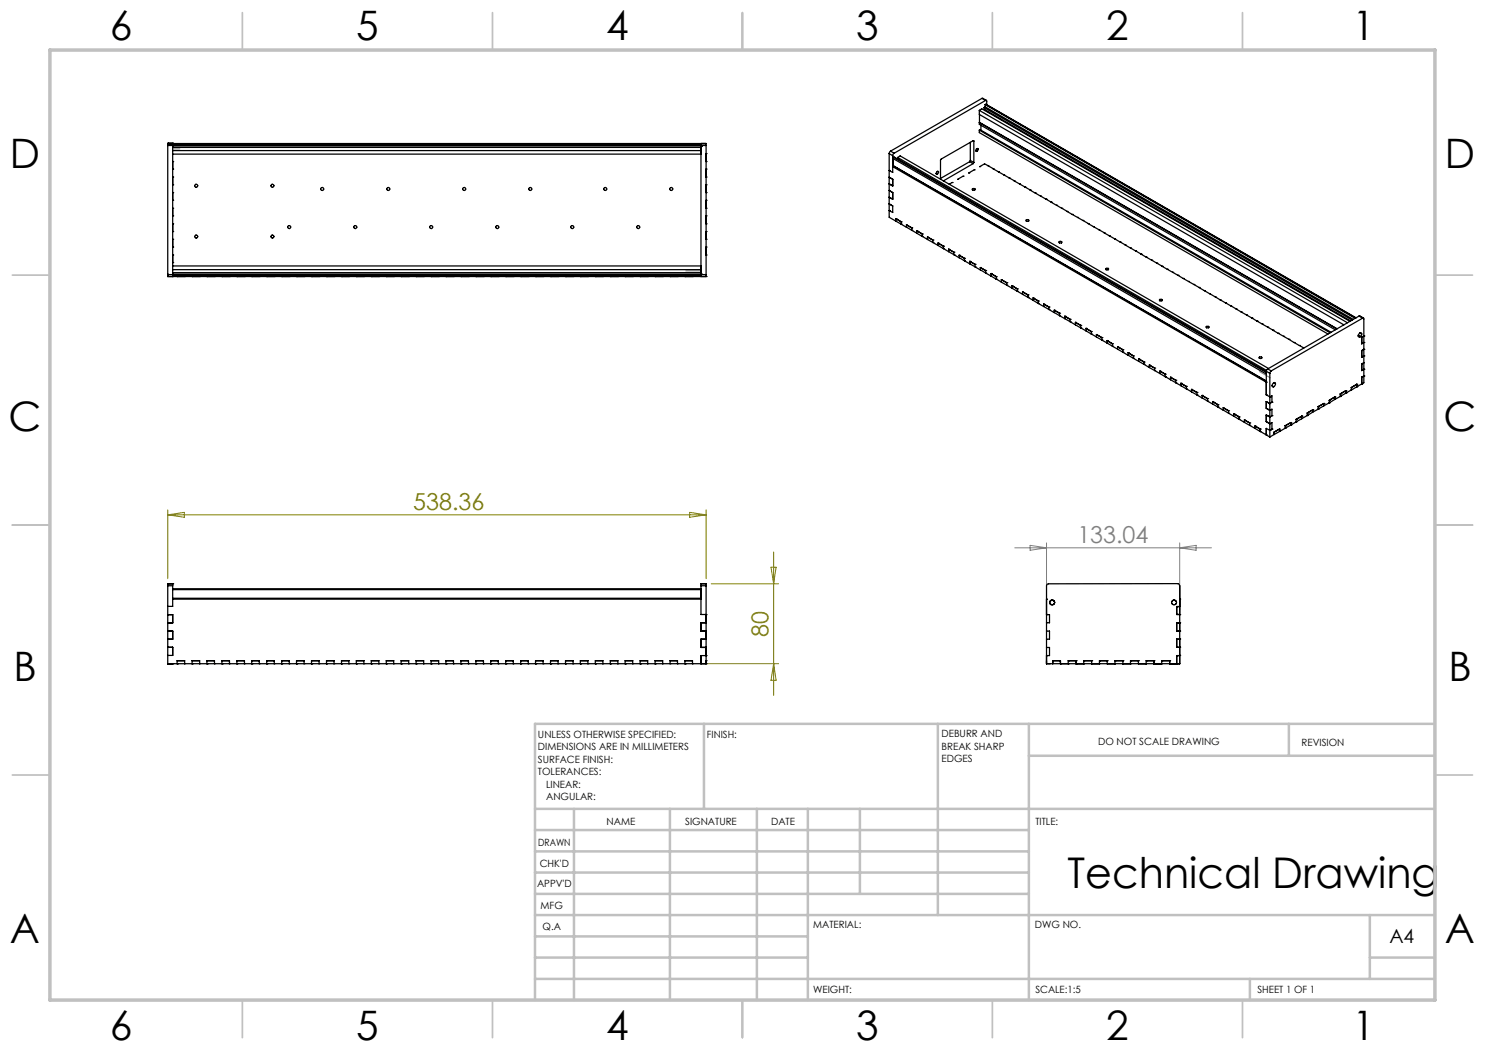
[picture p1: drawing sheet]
<svg xmlns="http://www.w3.org/2000/svg" width="297mm" height="210mm" viewBox="0 0 297 210" stroke-linecap="round" stroke-linejoin="round" font-family="sans-serif">
<g fill="none" stroke="#c0c0c0" stroke-width=".35">
<path d="M48.5 2.5v7.5M98.5 2.5v7.5M148.5 2.5v7.5M198.5 2.5v7.5M248.5 2.5v7.5M2.5 55h7.5M287 55h7.5M2.5 105h7.5M287 105h7.5M2.5 155h7.5M287 155h7.5M48.5 200v7.5"/>
<path d="M98.5 200v7.5M148.5 200v7.5M198.5 200v7.5M248.5 200v7.5"/>
</g>
<g fill="none" stroke="#c0c0c0" stroke-width=".5">
<path d="M140.8 144.8v17M187.6 144.8v38.2M205.8 144.8v55.2M205.8 151.2h81.2M257.8 144.8v6.4M287 144.8h-180v55.2M107 161.8h180M107 178.8h98.8M107 174.5h98.8M107 170.3h98.8M107 166h98.8M114.8 161.8v38.2"/>
<path d="M134 161.8v38.2M151.4 161.8v38.2M161.6 161.8v38.2M172 161.8v17M107 195.8h180M107 191.5h54.6M107 187.3h54.6M107 183h180M250 195.8v4.2M274 191.5h13M274 183v12.8"/>
</g>
<path d="M10 10h277v190h-277z" fill="none" stroke="#c0c0c0" stroke-width=".7"/>
<path d="M33.5 102v13.7M33.5 103h107.7M33.5 103l3.4-.5v1zM137.9 102.5l3.3 .5-3.3 .5zM141.2 102v13.7M142.2 116.8h13.5M154.2 113.4h1l-.5 3.4zM154.7 110.4v28.7M141.2 132.7h14.5M154.7 132.7l.5 3.4h-1z" fill="none" stroke="#808000" stroke-width=".2"/>
<path d="M203 109.6h39.3M206 109.1l3.3 .5-3.3 .5zM209.3 108.6v13.3M235.9 108.6v13.3M235.9 109.6l3.3-.5v1z" fill="none" stroke="#808080" stroke-width=".2"/>
<path d="M34.6 29.8h1.4M196.6 22.5l1 .6M140.2 54.2h-3.1M254.1 75.6l-2.2-1.3" fill="none" stroke="#808080" stroke-width=".2" stroke-dasharray="15.2 1.3 1.3 1.3"/>
<g fill="none" stroke="#000" stroke-width=".25">
<path d="M196.4 19.7l.9 .4M196.4 19.7l-18.3 10.5M196.4 19.7l.7 .4M33.5 28.7h107.7v.4M33.5 28.7v.4M33.5 28.7h.1M33.5 29.1v26.2M33.5 29.1h1M34.5 28.7v.4M34.5 28.7h.1M34.5 38.5h.1M34.5 37h.1"/>
<path d="M34.5 35.4h.1M34.5 33.8h.1M34.5 32.3h.1M34.5 29h105.7v26h-105.7M34.5 29.1v25.8M34.5 28.8h105.7M34.5 29.2h105.7M34.5 30.1h105.7M34.5 30.8h105.7M34.5 29.5h105.7M140.2 28.7v.4h1M140.2 29.3h.1"/>
<path d="M141.2 30.7h.1M141.2 32.3h.1M141.2 33.8h.1M141.2 35.4h.1M141.2 37h.1M141.2 38.5h.1M141.2 29.1v25.8M177.8 34.1h.1M177.8 30.7v12.8l1.4 .7M177.8 35.4l.7 .4v1.4l-.7-.4M177.8 38.1l.7 .4v1.4l-.7-.4 .7 .3M177.8 30.7l.7 .4"/>
<path d="M178.1 30.2l-.3 .5M178.1 30.2l.7 .4M178.5 31.1v3.4l-.7-.4M178.6 33.1l-.1 .2 74.8 43.1M178.6 33.1l74.7 43.2M178.6 31.7v1.4M178.6 31.7l74.7 43.1M178.8 31.5l-.2 .2M178.8 31.5l74.5 42.9M178.8 31.5l74.5 43M178.8 30.6l-.3 .5M179.5 31.5l73.8 42.6"/>
<path d="M179.5 31.5l.5-.3 73.7 42.5M179.5 31.5v.3M187.2 34.7l.3 .1M187.5 34.3l.2 .1M187.5 34.3l-.3 .4M187.7 34.4l-.2 .4M190.4 36.5h.1M190.4 36.5l-.6 .4M191.5 35.9h.1M192.6 35.2h.1M192.6 35.2l-1.1 .7M193.7 34.6h.1"/>
<path d="M193.9 32.3l.7 .4M193.9 32.3l-5.8 3.4M194.1 32.1l-.2 .2M194.1 32.1l.7 .4M194.1 28.5v3.6M194.5 37.7l-.1 .2 .1 .1M194.5 38h.4M194.5 37.7h.4M194.5 37.7v.3M194.6 28.1l-6.5 3.8v3.9M194.6 28.1l.2 .1M194.6 32.7l-5.9 3.5"/>
<path d="M194.8 32.5l-.2 .2M194.8 28.2v4.3M194.8 34h.1M194.8 34l-1.1 .6M194.9 37.7v.3M195.2 30.1v.2h.2M195.2 30.1l.2 .2M195.4 29.7h.2v.1M195.4 29.7l-.2 .4M195.4 29.7l.2 .1M195.6 29.8l-.2 .5M195.9 22.1l.5-.3 73.6 42.5"/>
<path d="M195.9 22.1l73.6 42.4M195.9 22.1v.8l72.9 42.1M195.9 24.5v.4l71.2 41.1M195.9 26v.5l69.7 40.3M195.9 24.5l71.5 41.3M195.9 26h.1l70.2 40.5M195.9 26l70.1 40.6M195.9 24.5l71.5 41.2M195.9 22.9v1.6M195.9 24.5h.1M195.9 33.3h.1M196.2 25v1"/>
<path d="M196.8 21.5l73.6 42.5M196.8 21.5v.4l73.3 42.3M197 21.9v.2M197 20.9l74 42.8M197 21.4l73.7 42.5M197 20.9v.5M197 21.4l-.2 .1M197.1 20.1h.2v.8M197.1 20.1l-18.3 10.5M197.1 20.9l74.1 42.7M197.1 20.9h-.1M197.1 20.9l74 42.7"/>
<path d="M197.6 33.1h.1M197.6 33.1l5.2 3.1M197.6 33.1l-.7-.3-1 .5M198.6 33.8h.1M199.7 34.4h.1M200.7 35h.1M201.8 35.6h.1M202.8 36.2h.1M202.8 36.2l3.2 1.8M203.9 36.8h.1M205 37.4h.1M206 38h.1"/>
<path d="M206 38l2.1 1.2M207.1 38.6h.1M208.1 39.2h.1M208.1 39.2l4.2 2.5M209.2 39.8h.1M33.5 55.3h107.7M34.5 55.3h.1M34.5 54.9h-1v.4M34.5 54.9v.4M34.5 52.5h.1M34.5 51h.1M34.5 49.4h.1"/>
<path d="M34.5 47.9h.1M34.5 46.3h.1M34.5 44.8h.1M34.5 43.2h.1M34.5 41.7h.1M34.5 40.1h.1M34.5 55.2h105.7M34.5 54.8h105.7M34.5 54.5h105.7M34.5 53.9h105.7M34.5 53.2h105.7M35.4 55.3h.1"/>
<path d="M36.9 55.3h.1M38.4 55.3h.1M39.9 55.3h.1M41.4 55.3h.1M42.9 55.3h.1M44.4 55.3h.1M45.9 55.3h.1M47.4 55.3h.1M48.9 55.3h.1M50.3 55.3h.1M51.9 55.3h.1M53.3 55.3h.1"/>
<path d="M54.9 55.3h.1M56.3 55.3h.1M57.9 55.3h.1M59.3 55.3h.1M60.8 55.3h.1M62.3 55.3h.1M63.8 55.3h.1M65.3 55.3h.1M66.8 55.3h.1M68.3 55.3h.1M69.8 55.3h.1M71.3 55.3h.1"/>
<path d="M72.8 55.3h.1M74.3 55.3h.1M75.8 55.3h.1M77.3 55.3h.1M78.7 55.3h.1M80.2 55.3h.1M81.7 55.3h.1M83.2 55.3h.1M84.7 55.3h.1M86.2 55.3h.1M87.7 55.3h.1M89.2 55.3h.1"/>
<path d="M90.7 55.3h.1M92.2 55.3h.1M93.7 55.3h.1M95.2 55.3h.1M96.7 55.3h.1M98.1 55.3h.1M99.7 55.3h.1M101.1 55.3h.1M102.7 55.3h.1M104.1 55.3h.1M105.7 55.3h.1M107.1 55.3h.1"/>
<path d="M108.6 55.3h.1M110.1 55.3h.1M111.6 55.3h.1M113.1 55.3h.1M114.6 55.3h.1M116.1 55.3h.1M117.6 55.3h.1M119.1 55.3h.1M120.6 55.3h.1M122.1 55.3h.1M123.6 55.3h.1M125 55.3h.1"/>
<path d="M126.5 55.3h.1M128 55.3h.1M129.5 55.3h.1M131 55.3h.1M132.5 55.3h.1M134 55.3h.1M135.5 55.3h.1M137 55.3h.1M138.5 55.3h.1M140.2 54.7h.1M141.2 54.9h-1v.4M141.2 54.9v.4"/>
<path d="M141.2 55.3h.1M141.2 40.1h.1M141.2 41.7h.1M141.2 43.2h.1M141.2 44.8h.1M141.2 46.3h.1M141.2 47.9h.1M141.2 49.4h.1M141.2 51h.1M177.8 42.1h.1M177.8 40.8l.7 .4v1.3l-.7-.4M179.2 43.7h.1"/>
<path d="M179.2 44.2l1 .6M179.2 43.7l1 .7M179.2 43.7v.5M180.2 44.8l1.1 .7M180.2 44.4v.4M180.2 44.4h.1M180.2 44.8h.1M181.3 45l1.1 .6M181.3 45v.4M181.3 45.4l1.1 .7M181.3 45h.1M182.4 45.6h.1"/>
<path d="M182.4 46.1h.1M182.4 46.1l1 .6M182.4 45.6v.5M183.4 46.2v.5l2.1 1.2M183.4 46.2l1.1 .6M183.4 46.2h.1M183.4 46.2l1 .6M184.5 46.8v.5M184.5 46.8h.1M184.5 47.3h.1M185.5 47.4v.5l1.1 .6M185.5 47.4l1.1 .6"/>
<path d="M185.5 47.4h.1M185.5 47.4l1 .6M186.5 48.5l1.1 .6M186.6 48v.5M186.6 48h.1M186.6 48.5h.1M187.6 48.6v.5l1.1 .6M187.6 48.6l1.1 .6M187.6 48.6h.1M188.7 49.7l1 .6M188.7 49.2h.1M188.7 49.2v.5"/>
<path d="M188.7 49.7h.1M189.7 49.8l1.1 .6M189.7 49.8v.5M189.7 50.3l1.1 .6M189.7 49.8h.1M190.8 50.9h.1M190.8 50.9l1 .7M190.8 50.4v.5M190.8 50.4h.1M191.8 51l1.1 .7M191.8 51v.5M191.8 51.5l1.1 .7"/>
<path d="M191.8 51h.1M192.9 52.2h.1M192.9 52.2l2.1 1.2M192.9 51.7v.5M192.9 51.7h.1M194 52.3h.1M194 52.3l1 .6M194 52.3v.5M195 53.4l2.1 1.2M195 52.9v.5M195 52.9h.1M195 53.4h.1"/>
<path d="M196.1 53.5l1 .6M196.1 53.5v.5M196.1 53.5h.1M197.1 54.6l1.1 .6M197.1 54.1v.5M197.1 54.1h.1M197.1 54.6h.1M198.2 54.7h.1M198.2 54.7l1 .6M198.2 54.7v.5M198.2 55.2l1 .6M199.2 55.8h.1"/>
<path d="M199.2 55.8l1.1 .6M199.2 55.3v.5M199.2 55.3h.1M200.3 55.9h.1M200.3 55.9l1.1 .6M200.3 55.9v.5l1.1 .6M200.3 55.9l1 .6M201.3 57l1.1 .6M201.4 56.5v.5M201.4 56.5h.1M201.4 57h.1M202.4 57.6l2.1 1.3"/>
<path d="M202.4 57.1l1.1 .7M202.4 57.1v.5M202.4 57.1h.1M202.4 57.1l1 .7M203.5 57.8h.1M203.5 58.3h.1M203.5 57.8v.5M204.5 58.4v.5l1.1 .6M204.5 58.4l1.1 .6M204.5 58.4h.1M205.3 44v.2M205.3 44.2h.4"/>
<path d="M205.3 44h.4M205.6 59.5l1.1 .6M205.6 59h.1M205.6 59.5h.1M205.6 59v.5M205.7 44l.1 .1-.1 .1M205.7 44v.2M206.6 59.6l1.1 .6M206.6 59.6v.5l1.1 .6M206.6 59.6h.1M206.7 59.6l1 .6M210.2 40.4h.1"/>
<path d="M211.3 41.1h.1M211.9 48.3h.4M211.9 48.3l-.1 .1 .1 .2M211.9 48.6h.4M211.9 48.3v.3M212.3 48.3v.3M212.3 41.7h.1M212.4 41.7l1 .6M213.4 42.3h.1M213.4 42.3l7.4 4.2M214.5 42.9h.1M215.5 43.5h.1"/>
<path d="M216.6 44.1h.1M217.6 44.7h.1M218.7 45.3h.1M219.7 45.9h.1M220.8 46.5h.1M220.8 46.6l2.1 1.2M221.2 53.7h.5M221.2 53.7l-.1 .1 .1 .1M221.2 53.9h.5M221.2 53.7v.2M221.7 53.7v.2M221.9 47.2h.1"/>
<path d="M222.9 47.8h.1M222.9 47.8l1 .6M224 48.4h.1M224 48.4l5.2 3M225 49h.1M226.1 49.6h.1M227.1 50.2h.1M228.2 50.8h.1M229.2 51.4h.1M229.3 51.4l2.1 1.2M230.3 52h.1M231.4 52.6h.1"/>
<path d="M231.4 52.6l1 .6M232 59.9h.4M232 59.9v.2M232.4 59.9l.1 .1-.1 .1M232.4 59.9v.2M232.4 53.3h.1M232.4 53.3l3.2 1.8M233.5 53.9h.1M234.5 54.5h.1M235.6 55.1h.1M235.6 55.1l1 .6M236.6 55.7h.1"/>
<path d="M236.6 55.7l4.3 2.4M237.7 56.3h.1M238.8 56.9h.1M239.8 57.5h.1M240.9 58.1h.1M240.9 58.1l2.1 1.2M241.9 58.7h.1M243 59.3h.1M243 59.3l1 .7M244 60h.1M244.1 60l1 .6M207.7 60.7l2.1 1.2"/>
<path d="M207.7 60.2v.5M207.7 60.2h.1M207.7 60.7h.1M208.7 60.8l1.1 .6M208.7 60.8v.5M208.7 60.8h.1M209.8 61.9l1.1 .6M209.8 61.4v.5M209.8 61.4h.1M209.8 61.9h.1M210.9 62l1 .6M210.9 62v.5l1 .6"/>
<path d="M210.9 62h.1M211.9 63.1l2.1 1.2M211.9 62.6v.5M211.9 62.6h.1M211.9 63.1h.1M213 63.2l1 .6M213 63.2l1 .7M213 63.2v.5M213 63.2h.1M214 64.3l1.1 .7M214 63.9v.4M214 63.9h.1"/>
<path d="M214 64.3h.1M215.1 64.5h.1M215.1 65l2.1 1.2M215.1 64.5l1 .6M215.1 64.5v.5M216.1 65.1v.5M216.1 65.1h.1M216.1 65.6h.1M217.2 65.7h.1M217.2 65.7l1 .6M217.2 65.7v.5M217.2 66.2l1.1 .6"/>
<path d="M218.2 66.8l1.1 .6M218.3 66.3v.5M218.3 66.3h.1M218.3 66.8h.1M219.3 66.9h.1M219.3 66.9l1.1 .6M219.3 66.9v.5M219.3 67.4l1.1 .6M219.3 66.9l1 .6M220.3 68l1.1 .6M220.4 67.5v.5M220.4 67.5h.1"/>
<path d="M220.4 68h.1M221.4 68.1h.1M221.4 68.1l1.1 .6M221.4 68.1v.5l1.1 .6M222.5 69.2l1.1 .6M222.5 68.7v.5M222.5 68.7h.1M222.5 69.2h.1M223.5 69.3h.1M223.5 69.3l1.1 .6M223.5 69.3v.5l1.1 .6M223.6 69.3l1 .6"/>
<path d="M224.6 69.9v.5M224.6 70.4l1 .7M224.6 69.9h.1M224.6 70.4h.1M225.6 70.5h.1M225.6 70.5l1.1 .7M225.6 70.6l1.1 .6M225.6 70.5v.5l1.1 .7M226.7 71.7l2.1 1.2M226.7 71.2v.5M226.7 71.2h.1M226.7 71.7h.1"/>
<path d="M227.8 71.8h.1M227.8 71.8l1 .6M227.8 71.8v.5M228.8 72.9l1.1 .6M228.8 72.4v.5M228.8 72.4h.1M228.8 72.9h.1M229.9 73l1 .6M229.9 73.5l2.1 1.2M229.9 73v.5M229.9 73h.1M230.9 73.6v.5"/>
<path d="M230.9 73.6h.1M230.9 74.1h.1M232 60.1h.4M232 74.7l2.1 1.2M232 74.2l1 .6M232 74.2l1 .7M232 74.2v.5M232 74.2h.1M233 74.9h.1M233 75.3h.1M233 74.9v.4M234.1 75.5l1 .6"/>
<path d="M234.1 75.5v.4M234.1 75.9l1.1 .6M234.1 75.5h.1M235.1 76.5l1.1 .6M235.2 76.1v.4M235.2 76.1h.1M235.2 76.5h.1M236.2 77.1l2.1 1.3M236.2 76.7l1.1 .6M236.2 76.7v.4M236.2 76.7h.1M236.2 76.7l1 .6"/>
<path d="M237.3 77.3v.5M237.3 77.3h.1M237.3 77.8h.1M238.3 77.9l1.1 .6M238.3 77.9v.5l1.1 .6M238.3 77.9h.1M239.4 79l1.1 .6M239.4 78.5v.5M239.4 78.5h.1M239.4 79h.1M240.4 79.1l1.1 .6M240.4 79.1v.5l1.1 .6"/>
<path d="M240.4 79.1h.1M240.5 79.1l1 .6M241.3 65.3h.4M241.3 65.3l-.1 .1 .1 .1M241.3 65.5h.4M241.3 65.3v.2M241.5 79.7v.5M241.5 79.7h.1M241.7 65.3v.2M245.1 60.6h.1M245.1 60.6l3.1 1.8M246.1 61.2h.1"/>
<path d="M247.2 61.8h.1M248.2 62.4h.1M248.2 62.4l2.2 1.2M249.3 63h.1M250.4 63.6h.1M250.4 63.6l1 .6M251.4 64.2h.1M251.4 64.2l3.2 1.8M251.9 71.4h.4M251.9 71.4v.2M251.9 71.6h.4M252.3 71.4l.1 .1-.1 .1"/>
<path d="M252.3 71.4v.2M252.5 64.8h.1M253.3 79h.1M253.3 76.4h.1M253.3 74.3v4.7M253.3 79l.7 .4M253.3 74.3l.7 .4M253.5 73.8l-.2 .5M253.5 65.4h.1M253.5 73.8l.7 .4M254 79.4h.1M254 74.7v12.7"/>
<path d="M254 79.4l.4-.2v1.3M254.2 74.2l-.2 .5M254.4 77.1l.1 .3h.2M254.4 77.1l.3 .3M254.6 66h.1M254.6 66.1l3.2 1.8M254.8 76.5h.2l.1 .2M254.8 76.5l-.4 .6M254.8 76.5l.3 .2M255.1 76.7l-.4 .7M255.7 66.7h.1M256.7 67.3h.1"/>
<path d="M257.8 67.9h.1M257.8 67.9l1 .6M258.8 68.5h.1M258.8 68.5l1.1 .6M259.9 69.1h.1M259.9 69.1l.9 .5M266.9 79.4h.1M266.9 79.4l-1 .6M266.9 79.4l-1 .7M266.9 79.4v.5M266.9 79.9l-1 .7M268 78.8h.1"/>
<path d="M268 79.3h.1M268 79.3l-1.1 .6M268 78.8v.5M268.1 78.8h.1M269.2 78.6h.1M269.2 78.1h.1M269.2 78.1l-1.1 .7M269.2 78.1v.5M269.2 78.1l-1.2 .7M269.2 78.6l-1.2 .7M270.3 77.5h.1M270.3 78l-1.1 .6"/>
<path d="M271.4 77.4h.1M271.4 76.9h.1M271.4 76.9v.5M271.4 76.9l-1.1 .6M271.4 77.4l-1.1 .6v-.5M271.6 67.2l.2 .2h.2M271.6 67l.7 .4M271.7 67.2l.3 .2M271.8 63.2l.9 .4M271.8 63.2l.7 .4M271.8 63.2l-18.3 10.6M272 66.6h.2l.1 .2"/>
<path d="M272 66.6l-.4 .6M272 66.6l.3 .2M272.3 66.8l-.3 .6M272.3 76.8h.1M272.3 67.4v1.3l.5-.2M272.3 76.8l-.9 .6M272.5 63.6l.3 .1v12.8l-.5 .3M272.5 63.6l-18.3 10.6M272.8 73.9h.1M272.8 67.2h.1M272.8 69.9h.1M272.8 75.2h.1"/>
<path d="M272.8 67.2l-.5 .2M272.8 69.9l-.5 .2v1.3l.5-.2M272.8 72.6l-.5 .2v1.3l.5-.2M272.8 75.2l-.5 .3v1.3M272.8 68.5h.1M272.8 71.2h.1M241.5 80.2l2.1 1.2M241.5 80.2h.1M242.5 80.3h.1M242.5 80.3l1.1 .6M242.5 80.3l1.1 .7M242.5 80.3v.5"/>
<path d="M243.6 81.4l1.1 .6M243.6 81v.4M243.6 81h.1M243.6 81.4h.1M244.7 81.6l1 .6M244.7 81.6v.4l1 .6M244.7 81.6h.1M245.7 82.6l1.1 .6M245.7 82.2v.4M245.7 82.2h.1M245.7 82.6h.1M246.8 82.8l1 .6"/>
<path d="M246.8 82.8v.4M246.8 83.2l1 .7M246.8 82.8h.1M247.8 83.8l1.1 .7M247.8 83.4v.5M247.8 83.4h.1M247.8 83.9h.1M248.9 84.5l2.1 1.2M248.9 84l1 .6M248.9 84v.5M248.9 84h.1M249.9 84.6v.5"/>
<path d="M249.9 84.6h.1M249.9 85.1h.1M251 85.2l1.1 .6M251 85.7l1.1 .6M251 85.2v.5M251 85.2h.1M252.1 86.3l1.2 .7M252.1 85.8v.5M252.1 85.8h.1M252.1 86.3h.1M253.3 80.3v1.4M253.3 80.3l.7 .4"/>
<path d="M253.3 81.7l.7 .3M253.3 84.3l.7 .4M253.3 81.7l.7 .4 .4-.3v1.3M253.3 80.3l.7 .4 .4-.2M253.3 87l.7 .4M253.3 87h.1M254 86.1h.1M254 86.1l-.7-.4v1.3M254 84.8l.4-.3v1.3M254.4 80.5h.1M254.4 83.1h.1M254.4 85.8h.1"/>
<path d="M254.4 83.1l-.4 .3-.7-.4v1.3l.7 .5M254.4 85.8l-.4 .3M255.9 85.8v.5M255.9 85.8l-1.1 .6v.5l-.8 .5M255.9 85.8l-1.1 .6v.5l1.1-.6M257 85.6h.1M257 85.6l-1.1 .7M257 85.2v.4M257.1 85.2h.1M258.2 85h.1M258.2 84.5h.1M258.2 84.5l-1.1 .7"/>
<path d="M258.2 84.5v.5M258.2 85l-1.2 .6M259.2 83.9h.1M259.2 84.4h.1M259.2 84.4l-1 .6M259.2 83.9v.5M259.3 83.8h.1M260.4 83.2h.1M260.4 83.2l-1.2 .7M260.4 83.2l-1.1 .6M260.4 83.2v.5M260.4 83.7l-1.2 .7"/>
<path d="M261.4 82.6h.1M261.4 83.1h.1M261.4 83.1l-1 .6M261.4 82.6v.5M261.5 82.6h.1M262.5 82h.1M262.5 82l-1.1 .6M262.5 82l-1 .6M262.5 82v.4M262.5 82.4l-1.1 .7M263.6 81.3h.1M263.6 81.8h.1"/>
<path d="M263.6 81.8l-1.1 .6M263.6 81.3v.5M263.7 81.3h.1M264.8 80.7h.1M264.8 80.7l-1.1 .6M264.8 80.7l-1.2 .6M264.8 80.7v.5M264.8 81.2l-1.2 .6M265.9 80.1h.1M265.9 80.6h.1M265.9 80.6l-1.1 .6M265.9 80.1v.5"/>
<path d="M265.9 80h.1M33.5 116.8v.3M33.5 116.8h.1M33.5 117.1v15.7l1-.1M33.5 117.1h1M33.5 116.8h1M34.5 119.7h105.7v.1h-105.7M34.5 117.7h105.7v.2h-105.7M34.5 116.8v.3M34.5 116.8h.1M34.5 117.1v4.2h-1M140.2 117.1v-.3l1-.1v.4"/>
<path d="M140.2 117.1v5.8h1M140.2 117.1h1M141.2 117.1v15.6M209.3 119.8h.1M235.9 119.8h.1M33.5 132.7h.1M33.5 124.6h1M33.5 126.2h1v1.7h-1M33.5 129.5h1v1.6h-1M33.5 132.7h107.7M33.5 122.9h1v1.7h-1M33.5 127.8h1"/>
<path d="M34.5 132.7h.1M35.4 132.7v-.6h1.5v.6M35.5 132.7h.1M36.9 132.7h.1M38.4 132.7h.1M38.4 132.7v-.6h1.5v.6M39.9 132.7h.1M41.4 132.7v-.6h1.5v.6M41.4 132.7h.1M42.9 132.7h.1M44.4 132.7v-.6h1.5v.6M44.4 132.7h.1"/>
<path d="M45.9 132.7h.1M47.4 132.7h.1M47.4 132.7v-.6h1.5v.6M48.9 132.7h.1M50.3 132.7v-.6h1.6v.6M50.4 132.7h.1M51.9 132.7h.1M53.3 132.7v-.6h1.6v.6M53.4 132.7h.1M54.8 132.7h.1M56.3 132.7h.1M56.3 132.7v-.6h1.6v.6"/>
<path d="M57.8 132.7h.1M59.3 132.7v-.6h1.5v.6M59.3 132.7h.1M60.8 132.7h.1M62.3 132.7v-.6h1.5v.6M62.3 132.7h.1M63.8 132.7h.1M65.3 132.7h.1M65.3 132.7v-.6h1.5v.6M66.8 132.7h.1M68.3 132.7h.1M68.3 132.7v-.6h1.5v.6"/>
<path d="M69.8 132.7h.1M71.3 132.7v-.6h1.5v.6M71.3 132.7h.1M72.8 132.7h.1M74.3 132.7h.1M74.3 132.7v-.6h1.5v.6M75.7 132.7h.1M77.3 132.7h.1M77.3 132.7v-.6h1.4v.6M78.7 132.7h.1M80.2 132.7v-.6h1.5v.6M80.3 132.7h.1"/>
<path d="M81.7 132.7h.1M83.2 132.7h.1M83.2 132.7v-.6h1.5v.6M84.7 132.7h.1M86.2 132.7h.1M86.2 132.7v-.6h1.5v.6M87.7 132.7h.1M89.2 132.7v-.6h1.5v.6M89.2 132.7h.1M90.7 132.7h.1M92.2 132.7v-.6h1.5v.6M92.2 132.7h.1"/>
<path d="M93.7 132.7h.1M95.2 132.7h.1M95.2 132.7v-.6h1.5v.6M96.7 132.7h.1M98.1 132.7v-.6h1.6v.6M98.2 132.7h.1M99.7 132.7h.1M101.1 132.7v-.6h1.6v.6M101.2 132.7h.1M102.6 132.7h.1M104.1 132.7h.1M104.1 132.7v-.6h1.6v.6"/>
<path d="M105.6 132.7h.1M107.1 132.7v-.6h1.5v.6M107.1 132.7h.1M108.6 132.7h.1M110.1 132.7v-.6h1.5v.6M110.1 132.7h.1M111.6 132.7h.1M113.1 132.7h.1M113.1 132.7v-.6h1.5v.6M114.6 132.7h.1M116.1 132.7v-.6h1.5v.6M116.1 132.7h.1"/>
<path d="M117.6 132.7h.1M119.1 132.7v-.6h1.5v.6M119.1 132.7h.1M120.5 132.7h.1M122.1 132.7h.1M122.1 132.7v-.6h1.5v.6M123.5 132.7h.1M125 132.7v-.6h1.5v.6M125.1 132.7h.1M126.5 132.7h.1M128 132.7v-.6h1.5v.6M128.1 132.7h.1"/>
<path d="M129.5 132.7h.1M131 132.7h.1M131 132.7v-.6h1.5v.6M132.5 132.7h.1M134 132.7v-.6h1.5v.6M134 132.7h.1M135.5 132.7h.1M137 132.7v-.6h1.5v.6M137 132.7h.1M138.5 132.7h.1M140.2 129.5h1M141.2 131.1h.1"/>
<path d="M141.2 122.9h.1M141.2 132.1h.1M141.2 132.7h.1M141.2 124.6h-1v1.6h1M141.2 127.8h-1v1.7h1M141.2 131.1h-1v1.6M209.3 122.9h.1M209.3 131.1h.1M209.3 122.9h.6v1.7h-.6M209.3 126.2h.6v1.6h-.6M209.3 129.5h.6v1.6h-.6M209.9 132.7h.1"/>
<path d="M209.9 120.5a.49 .49 0 0 0 .5 .5 .49 .49 0 0 0 .5-.5M210 120.3l-.1 .2M210 120.7l.2 .2M210.2 120.1h.1M210.2 120.9h.1M210.2 120.1l-.2 .2M210.4 120a.48 .48 0 0 1 .5 .5M210.4 120a.48 .48 0 0 0-.5 .5M210.4 120l.2 .1M210.4 120h-.1M210.5 132.7v-.6h1.6v.6M210.6 120.1l.3 .4"/>
<path d="M210.6 120.1h.1M210.6 120.9h.1M210.9 120.7l-.3 .2M210.9 120.5v.2M212.1 132.7h.1M213.7 132.1h.1M213.7 132.7h.1M215.2 132.1h.1M215.2 132.7h.1M215.2 132.1h-1.6v.6M215.2 132.1v.7l1.6-.1M216.8 132.1h.1"/>
<path d="M218.3 132.1h.1M218.3 132.1h-1.6v.6M218.3 132.1v.7h1.6v-.7M219.9 132.1h1.5M219.9 132.1h.1M221.4 132.1h.1M221.4 132.1l.1 .7 1.5-.1M223 132.1h.1M224.6 132.1h.1M224.6 132.1h-1.6v.6M224.6 132.1v.7l1.6-.1M226.2 132.1h.1"/>
<path d="M227.7 132.1h.1M227.7 132.1h-1.6v.6M227.7 132.1v.7h1.6l-.1-.7M229.2 132.1h1.6M229.3 132.1h.1M230.8 132.1h.1M230.8 132.1v.7h1.6l-.1-.7M232.3 132.1h1.6M232.4 132.1h.1M233.9 132.1v.7h2v-15.7l-.1-.3-.3-.1-25.8 .1-.4 .2v15.7h26.6M233.9 132.1h.1M234.4 120.7l.2 .2"/>
<path d="M234.6 120.1l-.2 .2M234.8 120h-.1M235 120.1l.2 .2M235 120.1h.1M235.2 120.7l-.2 .2M235.3 132.7h.1M235.3 124.6h.6M235.9 122.9h.1M235.9 124.6h.1M235.9 126.2h.1M235.9 127.8h.1M235.9 129.5h.1"/>
<path d="M235.9 131.1h.1M235.9 121.3h-.6v1.6h.6M235.9 124.6h-.6v1.6h.6M235.9 127.8h-.6v1.7h.6M235.9 131.1h-.6v1.6"/>
<circle cx="39.3" cy="37.2" r=".3"/>
<circle cx="54.5" cy="37.2" r=".3"/>
<circle cx="64.4" cy="37.8" r=".31"/>
<circle cx="77.7" cy="37.8" r=".3"/>
<circle cx="92.8" cy="37.8" r=".31"/>
<circle cx="106.1" cy="37.8" r=".3"/>
<circle cx="121.1" cy="37.8" r=".3"/>
<circle cx="134.2" cy="37.8" r=".3"/>
<circle cx="39.3" cy="47.3" r=".3"/>
<circle cx="54.5" cy="47.3" r=".3"/>
<circle cx="57.8" cy="45.4" r=".3"/>
<circle cx="71.1" cy="45.4" r=".3"/>
<circle cx="86.2" cy="45.4" r=".3"/>
<circle cx="99.5" cy="45.4" r=".3"/>
<circle cx="114.5" cy="45.4" r=".3"/>
<circle cx="127.6" cy="45.4" r=".3"/>
<circle cx="234.8" cy="120.5" r=".48"/>
</g>
<text font-size="8.5" x="213.5" y="177.5">Technical Drawing</text>
<g font-size="8.1">
<text x="22" y="8">6</text>
<text x="71.2" y="8">5</text>
<text x="121.2" y="8">4</text>
<text x="171.3" y="8">3</text>
<text x="221.3" y="8">2</text>
<text x="270.5" y="8">1</text>
<text x="2" y="33.6">D</text>
<text x="289" y="33.6">D</text>
<text x="1.7" y="86.1">C</text>
<text x="288.7" y="86.1">C</text>
<text x="2.7" y="136.1">B</text>
<text x="289.7" y="136.1">B</text>
<text x="2" y="188.6">A</text>
<text x="289" y="188.6">A</text>
<text x="22" y="208">6</text>
<text x="71.2" y="208">5</text>
<text x="121.2" y="208">4</text>
<text x="171.3" y="208">3</text>
<text x="221.3" y="208">2</text>
<text x="270.5" y="208">1</text>
</g>
<g font-size="4.7" fill="#808000">
<text x="82.7" y="101.9">538.36</text>
<text x="153.7" y="127.4" transform="rotate(-90 153.7 127.4)">80</text>
</g>
<text font-size="4.7" fill="#808080" x="215.5" y="108.5">133.04</text>
<text font-size="3.9" x="277.9" y="188.5">A4</text>
<g font-size="2">
<text x="107.6" y="147.6">UNLESS OTHERWISE SPECIFIED:</text>
<text x="141.4" y="147.6">FINISH:</text>
<text x="188.3" y="147.5">DEBURR AND</text>
<text x="188.3" y="150">BREAK SHARP</text>
<text x="219.6" y="149">DO NOT SCALE DRAWING</text>
<text x="260.3" y="149.2">REVISION</text>
<text x="107.6" y="150.1">DIMENSIONS ARE IN MILLIMETERS</text>
<text x="107.6" y="152.6">SURFACE FINISH:</text>
<text x="107.6" y="155.1">TOLERANCES:</text>
<text x="188.3" y="152.5">EDGES</text>
<text x="109.2" y="157.6">LINEAR:</text>
<text x="109.2" y="160.1">ANGULAR:</text>
<text x="121.3" y="165">NAME</text>
<text x="137" y="164.9">SIGNATURE</text>
<text x="154.2" y="164.9">DATE</text>
<text x="207.1" y="164.9">TITLE:</text>
<text x="107.6" y="169.1">DRAWN</text>
<text x="107.9" y="173.3">CHK'D</text>
<text x="107.4" y="177.4">APPV'D</text>
<text x="108.1" y="181.8">MFG</text>
<text x="108.5" y="186">Q.A</text>
<text x="162.6" y="185.5">MATERIAL:</text>
<text x="207" y="185.5">DWG NO.</text>
<text x="162.6" y="198.5">WEIGHT:</text>
<text x="207.1" y="198.6">SCALE:1:5</text>
<text x="251.5" y="198.6">SHEET 1 OF 1</text>
</g>
</svg>
